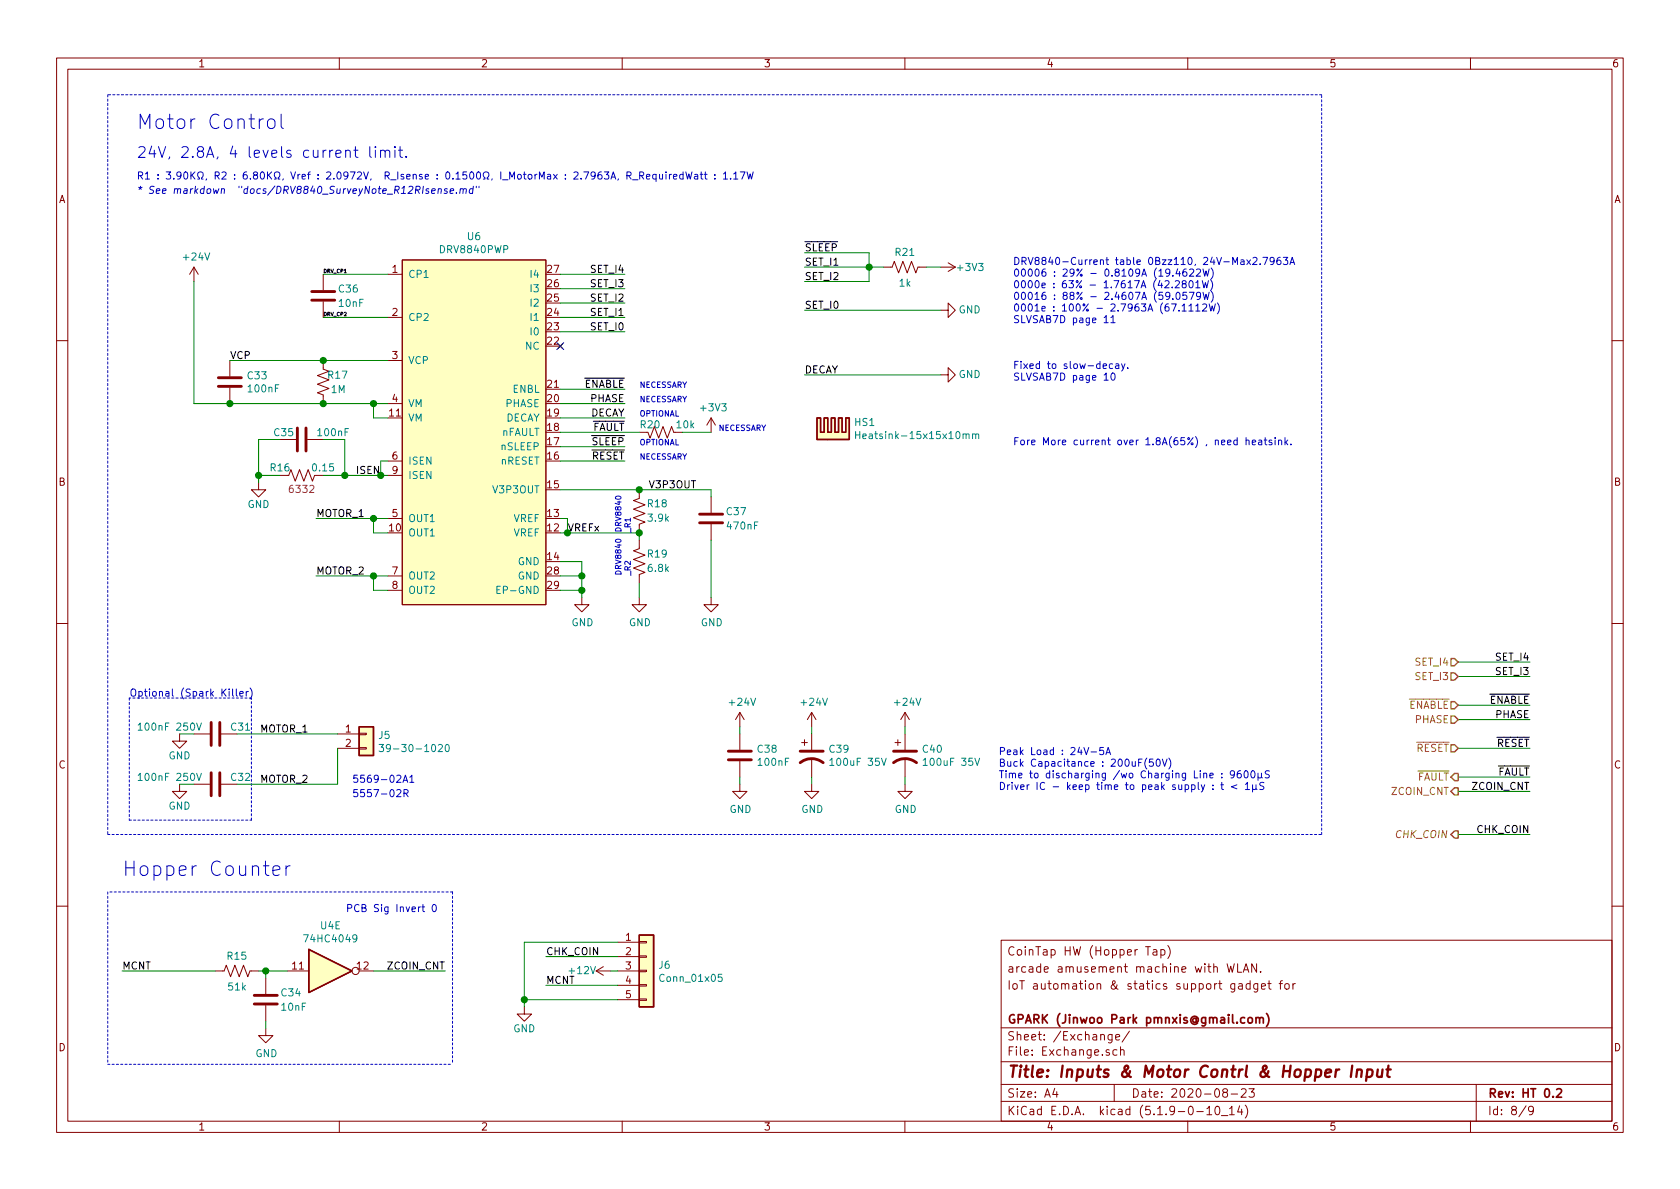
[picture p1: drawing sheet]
<svg xmlns="http://www.w3.org/2000/svg" width="297mm" height="210mm" viewBox="0 0 297 210" stroke-linecap="round" stroke-linejoin="round" font-family="sans-serif">
<g fill="none" stroke="#840000" stroke-width=".18">
<path d="M10 10.3h277v189.9h-277zM12 12.2h273v186.1h-273zM60 10.3v1.9M110 10.3v1.9M160 10.3v1.9M210 10.3v1.9M260 10.3v1.9M34.3 47.2l-.8 1.3M34.3 47.2v2.6M34.3 47.2l.8 1.3M57.1 48.5v2.8M57.1 53.3v2.8"/>
<path d="M68.6 48.5h2.5M68.6 56.1h2.5M71.1 46h25.4v60.9h-25.4zM156.2 47.2h1.5l.4-1 .8 2.1 .7-2.1 .8 2.1 .8-2.1 .7 2.1 .4-1.1h1.5M166.4 54.9h1.2v-1.3l1.3 1.3-1.3 1.2v-1.2M166.4 47.2h2.5M167.6 46.5l1.3 .7M168.9 47.2l-1.3 .8M10 60.2h2M40.6 63.7v2.8M40.6 68.6v2.8M54.4 77.7h2.7"/>
<path d="M57.1 63.7v1.6l1.1 .4-2.1 .7 2.1 .8-2.1 .7 2.1 .8-2.1 .8 1 .3v1.6M68.6 63.7h2.5M68.6 71.4h2.5M98.7 60.8l.7 .8M99.4 60.8l-.7 .8M113 76.4h1.6l.3 1.1 .8-2.1 .8 2.1 .7-2.1 .8 2.1 .7-2.1 .4 1h1.5M125.7 73.9l-.7 1.3M125.7 73.9v2.5M125.7 73.9l.8 1.3M166.4 66.3h1.2v-1.3l1.3 1.3-1.3 1.3v-1.3M285 60.2h2M45.7 85.3v1.3h1.3l-1.3 1.3-1.3-1.3h1.3"/>
<path d="M49.5 84.1h1.6l.3-1 .8 2 .8-2 .7 2 .8-2 .7 2 .4-1h1.5M68.6 91.7h2.5M68.6 81.5h2.5M68.6 84.1h2.5M113 95.5v1.5l-1 .4 2 .8-2 .7 2 .8-2 .8 2 .7-1 .4v1.5M113 86.6v1.5l-1 .4 2 .8-2 .7 2 .8-2 .8 2 .7-1 .4v1.5M125.7 87.9v2.8M125.7 92.7v2.8M10 110.3h2M68.6 101.8h2.5M68.6 104.4h2.5M102.9 105.7v1.2h1.2l-1.2 1.3-1.3-1.3h1.3"/>
<path d="M113 105.7v1.2h1.3l-1.3 1.3-1.2-1.3h1.2M125.7 105.7v1.2h1.3l-1.3 1.3-1.2-1.3h1.2M285 110.3h2M31.7 129.8v1.3h1.3l-1.3 1.2-1.2-1.2h1.2M31.7 138.7v1.2h1.3l-1.3 1.3-1.2-1.3h1.2M34.3 129.8h2.8M34.3 138.7h2.8M39.1 129.8h2.8M39.1 138.7h2.8M59.7 129.8h3.8M59.7 132.3h3.8M63.5 132.2h1.3v.3h-1.3z"/>
<path d="M63.5 129.7h1.3v.2h-1.3zM130.8 138.7v1.2h1.3l-1.3 1.3-1.3-1.3h1.3M130.8 126l-.8 1.2M130.8 126v2.5M130.8 129.8v2.8M130.8 134.6v2.8M130.8 126l.8 1.2M141.7 131.3h1M142.2 130.8v1M143.5 138.7v1.2h1.3l-1.3 1.3-1.3-1.3h1.3M143.5 126l-.8 1.2M143.5 126v2.5"/>
<path d="M143.5 129.8v2.8M143.5 134.1v3.3M143.5 126l.8 1.2M158.2 131.3h1.1M158.7 130.8v1M160 138.7v1.2h1.3l-1.3 1.3-1.3-1.3h1.3M160 126v2.5M160 129.8v2.8M160 134.1v3.3M160 126l-.7 1.2M160 126l.8 1.2M10 160.2h2"/>
<path d="M38.1 171.7h1.5l.4-1 .8 2 .7-2 .8 2 .8-2 .7 2 .4-1h1.5M47 173v2.8M47 177.8v2.8M50.8 171.7h3.8M63.5 171.7h2.5M92.7 178v1.3h1.3l-1.3 1.3-1.3-1.3h1.3M105.4 171.7h2.5M105.4 171.7l1.3 .8M106.7 170.9l-1.3 .8M109.2 166.6h3.8M109.2 169.2h3.8M109.2 171.7h3.8"/>
<path d="M109.2 174.2h3.8M109.2 176.8h3.8M113 176.7h1.3v.2h-1.3zM113 174.1h1.3v.3h-1.3zM113 169h1.3v.3h-1.3zM113 166.5h1.3v.2h-1.3zM113 171.6h1.3v.2h-1.3zM177 166.3h108v32h-108zM203.9 168h.6v.9M204.5 168.3h-.5a.29 .29 0 0 0-.2 .3 .29 .29 0 0 0 .2 .3l.5-.1M205.3 168l.4-.1 .3 .3-.1 .6-.2 .1-.4-.1M205.3 167.9v1.5"/>
<path d="M206.5 167.2a1.71 1.71 0 0 1 0 2.3M217 170.4l.3 1.5 .3-1 .3 1 .3-1.5M218.8 170.4v1.5h.7M219 174h.6l.1 .9M219.7 174.3l-.5 .1-.3 .2 .3 .3 .5-.1M219.8 171.9l.5-1.5 .5 1.5M220 171.5h.7M221 174l-.4-.1-.3 .3 .1 .6h.6M221 173.4v1.5M222.2 170.4v1.5l-.9-1.5v1.5M222.4 173.9v1.3l-.3 .2h-.4M222.4 174l-.5-.1-.2 .3v.6l.2 .1 .5-.1"/>
<path d="M222.9 171.8v.1M223 174.4l.7-.1v-.3l-.5-.1-.2 .2 .1 .7h.6M224.2 173.9h.5M224.4 173.4v1.3l.3 .2M226.2 173.9h.5M226.7 173.4l-.3 .1v.2v1.2M227.2 174.1l.3-.2 .4 .2v.7l-.2 .1-.5-.1zM228.6 173.9v1M229 173.9l-.3 .1-.1 .2M285 160.2h2M47 181.9v1.2h1.3l-1.3 1.3-1.3-1.3h1.3M60 198.3v1.9"/>
<path d="M110 198.3v1.9M160 198.3v1.9M177 194.8h108M177 191.8h108M177 187.8h108M177 181.8h108M186.5 192.5l-.4 1h1M186.8 193v1M196.6 182.9v1.2l-.3 .3-.3-.1M196.6 183l-.4-.1-.3 .3 .1 .6 .2 .1 .4-.1M197 191.8v3M197.3 183.4l.7-.1-.1-.3-.4-.1-.2 .2v.7h.6"/>
<path d="M197.5 185.7l-.4-.1-.3 .3v.6l.3 .1 .4-.1M198.1 185.7l.2-.1 .4 .1 .1 .9M198.1 185.1v1.5M199.7 182.3l-1.3 2M210 198.3v1.9M211.6 196.6h1.2M213.4 196.1l.4-.5v1.5M213.4 197.1h.8M215 195.8l.3-.2a.94 .94 0 0 1 0 1.5 .79 .79 0 0 1-.3-1.3zM216 197.3h1.1M216.5 193.2l-.3-.3 .1-.2a.48 .48 0 0 1 .6-.1l.1 .2-.1 .3-.6 .1a.48 .48 0 0 0 0 .7l.2 .1 .5-.1v-.4l-.2-.3M217.4 196.1l.4-.5v1.5"/>
<path d="M217.4 197.1h.8M217.7 193.5h1.1M219.2 195.5l-.4 1.1h.9M219.5 192.7l.2-.2h.3l.3 .2v.3v.2l-.9 .8h.9M219.5 196.1v1M220.2 195.4a1.71 1.71 0 0 1 0 2.3M220.8 192.5h1l-.5 .6 .4 .1v.7l-.2 .1-.7-.1M260 198.3v1.9M261 191.8v6.5M269.8 195.5l-1.2 2M271.1 196.3l-.3 .3-.4-.1-.1-.2v-.4l.1-.2 .4-.1 .2 .2a1.19 1.19 0 0 1-.2 1.2l-.4 .1"/>
<circle cx="62.9" cy="171.7" r=".63"/>
</g>
<path d="M222.1 179.9v1M223.9 179.2a1.71 1.71 0 0 1 0 2.3M220.7 180.1l.2-.2 .5 .2v.7l-.2 .1-.5-.1zM222.1 180.1l.2-.2 .4 .1v.9M222.7 180.1a.36 .36 0 0 1 .3-.2 .36 .36 0 0 1 .4 .2v.8M275.2 192.7l.3-.2h.3l.3 .5-.9 1h.9" fill="none" stroke="#840000" stroke-width=".3"/>
<path d="M236.8 189.1a.54 .54 0 0 0-.6 .4M239.1 188.4l-.3 2M240 189.3a.5 .5 0 0 1 .8 .1l-.1 1M240 189.1l-.2 1.3M241.8 189.2h.7l.2 .3-.1 .6a.66 .66 0 0 1-1 .2M241.8 189.1l-.3 2M243.6 189.1l-.1 1.2a.59 .59 0 0 0 .8 0M244.4 189.1l-.1 1.3M245.1 189.1h.8M245.5 188.4l-.2 1.8 .1 .1 .3 .1" fill="none" stroke="#840000" stroke-width=".41"/>
<g fill="none" stroke="#840000" stroke-width=".51">
<path d="M55.1 53.1h4.1M55.1 51.6h4.1M38.6 68.3h4.1M38.6 66.8h4.1M52.6 75.7v4.1M54.1 75.7v4.1M123.7 92.5h4.1M123.7 90.9h4.1M37.3 127.8v4M37.3 136.6v4.1M38.9 127.8v4M38.9 136.6v4.1"/>
<path d="M128.8 132.8h4M128.8 134.4h4M141.5 134.9a3.3 3.3 0 0 1 4 0M141.5 132.8h4M158 134.9a3.3 3.3 0 0 1 4.1 0M158 132.8h4.1M45 177.5h4M45 176h4"/>
</g>
<g fill="none" stroke="#008484" stroke-width=".18">
<path d="M151.3 76.3v1.3M151.3 76.9h.7M152 76.3v1.3M170.8 76.9l.2-.2 .3 .1v.8M172 76.9l.1-.2 .3 .1 .1 .8M172 76.7v.9M172.5 76.9l.2-.2 .3 .1 .1 .8M87.9 104.3h.4M88.5 103.7h-.6v1.2h.6M24.4 128.2l.4-.3v1.2M24.4 137.1l.4-.4v1.3M24.4 129.1h.7"/>
<path d="M24.4 138h.7M34.8 127.9l.4 1.2 .4-1.2M34.8 136.7l.4 1.3 .4-1.3M67 131.6h.8l-.4 .5 .4 .2v.5l-.2 .1-.6-.1M78.8 131.8l.2-.2a.69 .69 0 0 1 .4 .7 .69 .69 0 0 1-.4 .6l-.2-.2-.1-.3zM146.7 134.4l.4-.3v1.3M146.7 135.4h.7M155.9 134.1l.4 1.3 .4-1.3M163.2 134.4l.4-.3v1.3M163.2 135.4h.8M172.4 134.1l.4 1.3 .4-1.3M127.6 172.3h-.6v.6l.2-.1h.4v.6l-.1 .2-.5-.2"/>
</g>
<g fill="#ffffc2" stroke="#ffffc2" stroke-width=".18">
<path d="M113 165.3h2.6v12.7h-2.6z"/>
<path d="M144.4 73.9h.7v2.5h.6v-2.5h.7v2.5h.6l-.6 1.3h-2z"/>
<path d="M147 73.9h.6v2.5h.7v-2.5h.6v2.5h.6v-2.5h.7v3.8h-3.8l.6-1.3z"/>
<path d="M63.5 128.5h2.5v5.1h-2.5z"/>
<path d="M71.1 46h25.4v60.9h-25.4z"/>
<path d="M54.6 167.9l7.6 3.8-7.6 3.8z"/>
</g>
<path d="M144.4 73.9h.7v2.5h.6v-2.5h.7v2.5h.6v-2.5h.6v2.5h.7v-2.5h.6v2.5h.6v-2.5h.7v3.8h-5.8zM63.5 128.5h2.5v5.1h-2.5zM54.6 167.9l7.6 3.8-7.6 3.8zM113 165.3h2.6v12.7h-2.6z" fill="none" stroke="#840000" stroke-width=".25"/>
<path d="M19 16.8v130.8M233.7 16.8h-214.7M22.9 123.4v21.6M44.4 123.4h-21.5M19 147.6h214.7M19 157.7v30.5M22.9 145h21.5M44.4 145v-21.6M80 157.7h-61M80 157.7v30.5M233.7 147.6v-130.8M19 188.2h61" fill="none" stroke="#0000c2" stroke-width=".18" stroke-dasharray=".4 .4"/>
<g fill="none" stroke="#008400" stroke-width=".18">
<path d="M34.3 49.8v21.6h34.3M57.1 56.1h11.5M57.1 48.5h11.5M99.1 56.1h11.4M99.1 48.5h11.4M99.1 58.7h11.4M99.1 53.6h11.4M99.1 51h11.4M142.2 44.7h11.5v5.1h-11.5M142.2 54.9h24.2M142.2 47.2h14M163.8 47.2h2.6"/>
<path d="M40.6 63.7h28M49.5 77.7h-3.8v7.6M57.1 77.7h3.9v6.4M66 71.4v2.5h2.6M99.1 73.9h11.4M99.1 71.4h11.4M99.1 76.4h13.9M99.1 68.8h11.4M99.1 79h11.4M120.6 76.4h5.1M142.2 66.3h24.2M45.7 84.1h3.8"/>
<path d="M55.9 91.7h12.7M57.1 84.1h11.5M66 91.7v2.5h2.6M68.6 81.5h-1.3v2.6M99.1 81.5h11.4M99.1 91.7h1.2v2.5M99.1 94.2h13.9v1.3M99.1 86.6h26.6v1.3M99.1 99.3h3.8v6.4M125.7 95.5v10.2M55.9 101.8h12.7M66 101.8v2.6h2.6"/>
<path d="M99.1 101.8h3.8M99.1 104.4h3.8M113 103.1v2.6M257.8 119.6h12.7M257.8 117.1h12.7M41.9 129.8h17.8M59.7 132.3v6.4h-17.8M130.8 128.5v1.3M130.8 137.4v1.3M143.5 128.5v1.3M143.5 137.4v1.3M160 128.5v1.3"/>
<path d="M160 137.4v1.3M257.8 124.7h12.7M257.8 137.4h12.7M257.8 139.9h12.7M257.8 127.2h12.7M257.8 132.3h12.7M257.8 147.6h12.7M21.6 171.7h16.5M45.7 171.7h5.1M47 171.7v1.3M66 171.7h12.7M92.7 176.8h16.5"/>
<path d="M96.5 169.2h12.7M96.5 174.2h12.7M107.9 171.7h1.3M109.2 166.6h-16.5v11.4M47 180.6v1.3"/>
</g>
<path d="M256.5 119h.7l.6 .6-.6 .7h-.7zM256.5 116.5h.7l.6 .6-.6 .6h-.7zM256.5 131.7h.7l.6 .6-.6 .7h-.7zM256.5 124.1h.7l.6 .6-.6 .6h-.7zM256.5 126.6h.7l.6 .6-.6 .7h-.7zM257.2 139.3h.6v1.3h-.6l-.7-.7zM257.2 136.8h.6v1.2h-.6l-.7-.6zM257.2 146.9h.6v1.3h-.6l-.7-.6z" fill="none" stroke="#848400" stroke-width=".25"/>
<g fill="none" stroke="#0000c2" stroke-width=".18">
<path d="M47.4 21.3a.67 .67 0 0 1 .7-.3 .67 .67 0 0 1 .5 .5v.7a.68 .68 0 0 1-.6 .6 .68 .68 0 0 1-.7-.6v-.7zM49.7 20.2v2.1l.1 .3 .3 .1M62.6 26.6h.7M62.8 25.9v1.7l.1 .1 .4 .1M65.4 25.9v1.7l.3 .2M66.4 25.9l-.1 .1h.2l-.1-.1v.2M66.4 26.6v1.2M67.3 26.7a.47 .47 0 0 1 .8 .1v1M67.3 26.6v1.2M68.1 26.8a.45 .45 0 0 1 .7-.1l.1 1.1M69.8 25.9l-.1 .1h.2l-.1-.1v.2M69.8 26.6v1.2"/>
<path d="M70.5 26.6h.7M70.7 25.9v1.7l.1 .1 .4 .1M71.8 27.7h.1l-.1 .1-.1-.1h.1v.1M76.3 33.8l.6-.1v-.3h-.5l-.1 .6 .2 .2h.3M77.5 33.5l.2-.1h.3v.8M77.5 33.4l-.1 .8M79.1 33.4h-.3l-.2 .1v.2l.4 .2v.3h-.5M79.6 33.8l.6-.1v-.3h-.5l-.1 .6 .1 .2h.4M80.7 34.1v.1M81.4 33.5l.2-.1h.3l-.1 .8M81.4 33.4l-.1 .8M81.9 33.5l.2-.1h.3v.8"/>
<path d="M83.6 33.4h-.5l-.1 .6 .2 .2h.3M83.7 32.9l-.2 1.3M84.2 32.9v.3M84.7 32.9v.3M110.8 31.1l.7-.1v-.5l-.7-.1v1.3M111.2 31.1l.4 .6M111.8 31.8h1M113.1 31.1l.7-.1v-.5l-.2-.1h-.5v1.3M113.4 31.1l.4 .6M114.3 31.2l.6-.1v-.2l-.4-.1-.2 .2 .1 .6h.5M116 30.9l-.4-.1-.2 .3 .1 .5h.5M116 30.8v1.3"/>
<path d="M116.6 30.8l.1 .8 .3 .1 .1-.2M117.1 30.8v.9M117.8 30.4v.1M117.8 30.8v.9M118.4 30.8v.9M118.7 30.8l-.2 .1-.1 .2M119.1 31.2l.6-.1-.1-.2-.3-.1-.2 .2 .1 .6h.4M120.8 30.9l-.4-.1-.2 .3 .1 .5h.5M120.8 30.4v1.3M121.3 30.4l.3 1.3 .2-.9 .2 .9 .4-1.3M122.8 30.9h.5l.1 .8M123.4 31.1l-.4 .1-.2 .2v.2h.6"/>
<path d="M123.8 30.8h.5M124 30.4v1.1l.3 .2M124.5 30.8h.5M124.7 30.4v1.1l.3 .2M126.4 31.5v.2M126.4 30.9v.1M127.9 30.8l.4-.4v1.3M127.9 31.7h.7M129.2 31.5v.2M129.7 30.8l.4-.4v1.3M129.7 31.7h.8M130.9 30.4h.8l-.5 1.3"/>
<path d="M132.1 30.4l.3 1.3 .2-.9 .3 .9 .3-1.3M195.2 56.2l.4-.4v1.3M195.2 57.1h.7M196.4 56.2l.4-.4v1.3M196.4 57.1h.8M207.4 48.7v.1M207.4 52.8v.2M207.8 49.8l.5-.2 .2 .4-.8 .9h.8M208.1 51.8l.1-.1a.69 .69 0 0 1 .5 .6 .69 .69 0 0 1-.5 .7l-.2-.3-.1-.2zM208.2 47.5l-.3 .9h.8M208.5 54.9v.1M208.5 48v.8"/>
<path d="M209 54.1l.4-.4v1.3M209 55h.7M209.2 50.2l-.1-.1v-.3l.1-.2 .4 .1 .1 .4-.6 .1-.1 .2v.3l.2 .2 .4-.1 .1-.1v-.4l-.2-.1M209.7 47.6h-.2a.79 .79 0 0 0-.1 1.2l.4-.1v-.5l-.4-.1-.3 .2M209.8 51.7h-.6l-.1 .6 .2-.1 .5 .1v.5l-.2 .2-.5-.2M210.2 54.1l.4-.4v1.3M210.2 55h.7M210.3 51.7h.8l-.5 1.3M210.3 47.7l.5-.1 .3 .3-.8 .9h.8M210.3 49.8l.2-.2a.67 .67 0 0 1 .5 .7 .67 .67 0 0 1-.5 .6l-.3-.5zM211.4 50l.4-.4v1.3M211.4 54.1l.4-.4v1.3"/>
<path d="M211.4 50.9h.8M211.4 55h.8M211.6 47.7l.4-.1 .3 .3-.1 .2-.7 .7h.8M212.3 52.2l-.3 .3-.3-.1-.1-.2v-.4l.2-.1h.2l.3 .2a.97 .97 0 0 1-.3 1l-.3 .1M212.6 49.6l.3 1.3 .2-.9 .3 .9 .3-1.3M212.6 53.9l.5-.2 .3 .4-.1 .2-.7 .7h.8M212.7 47.6l.3 1.2 .2-.9 .3 .9 .3-1.2M212.7 51.7l.3 1.3 .2-1 .3 1 .3-1.3M213.8 53.7l.3 1.3 .2-.9 .3 .9 .3-1.3M214 49.4a1.4 1.4 0 0 1 0 2M214.1 47.4a1.47 1.47 0 0 1 0 1.9M214.1 51.5a1.47 1.47 0 0 1 0 1.9"/>
<path d="M215.2 53.6a1.47 1.47 0 0 1 0 1.9M220.4 45.9l.7 .9M221.1 45.9l-.7 .9M221.5 45.6l.5-.1 .2 .4v.2l-.7 .7h.7M222.8 46.7v.1M223.3 45.5h.8l-.5 1.3M225.3 46.1l-.3 .2-.3-.1-.1-.1v-.5l.2-.1h.2l.3 .3a.97 .97 0 0 1-.3 .9l-.3 .1M226.4 45.5h-.3a.79 .79 0 0 0-.1 1.3l.4-.1 .1-.5-.3-.2h-.2l-.2 .2M226.9 45.5h.8l-.4 .5 .3 .1v.6l-.5 .1-.2-.1M228.1 46.8l.4-1.3 .4 1.3M228.2 46.4h.6M195 64.7l.7-.1-.1-.2-.4-.1-.2 .2 .1 .6h.5"/>
<path d="M195.2 67.2h.7M196.5 66.1l.2-.1a.67 .67 0 0 1 .5 .6 .67 .67 0 0 1-.5 .6l-.3-.5zM196.7 64.4l-.3-.1-.3 .3 .1 .5h.5M197.3 64.4h.5v.8M197.8 64.6l-.4 .1-.2 .2 .1 .2h.5M198.3 64.3l.3 .9M198.9 64.3l-.4 1.2-.2 .1M199.4 65v.2M220.3 77.9l.2-.1 .3 .1 .1 .8M220.3 77.4v1.3M221.4 78.2l.6-.1-.1-.2-.3-.1-.2 .2 .1 .6h.4M222.6 77.9h.4l.1 .8"/>
<path d="M223.1 78.1l-.4 .1-.2 .2 .1 .2h.5M223.5 77.8h.5M223.7 77.4v1.1l.3 .2M224.9 77.9l-.3-.1-.2 .2v.2l.5 .1v.3h-.5M225.5 77.4v.1M225.5 77.8v.9M226.1 77.9l.1-.1 .3 .1 .1 .8M226.1 77.8v.9M227.2 77.4v1.3M227.3 78.2l.4 .5M227.7 77.8l-.5 .5M228.2 78.5v.2"/>
<path d="M108.9 95.4a.49 .49 0 0 1 .5-.1 .49 .49 0 0 1 .4 .5 .6 .6 0 0 1-1-.2zM108.9 87.8a.49 .49 0 0 1 .5-.1 .49 .49 0 0 1 .4 .5 .6 .6 0 0 1-1-.2zM41.1 121.8v1.1l.2 .2M41.8 121.8v1.1l.2 .2M42.4 122.7l.6-.1v-.3h-.4l-.2 .1 .1 .7h.5M43.5 122.3v.8M43.9 122.3l-.4 .2M44.2 121.7a1.47 1.47 0 0 1 0 1.9M70.2 139.7l.4-.1 .3 .4-.8 .9h.8M71.2 138.3l.5-1.2 .4 1.2M71.4 138h.6M72.5 137.4l.3-.3v1.2"/>
<path d="M72.5 138.3h.7M192.9 133h1M195.1 132.2h-.6l-.1 .6 .2-.1h.4l.1 .6-.2 .1-.5-.1M195.5 133.4l.4-1.2 .5 1.2M195.7 133.1h.5M202.8 134.1a1.47 1.47 0 0 0 0 1.9M203.9 134.2h-.6l-.1 .6 .5-.1 .2 .3v.3l-.2 .2-.5-.1M204.5 134.4l.2-.2a.69 .69 0 0 1 .4 .7 .69 .69 0 0 1-.4 .6l-.2-.2-.1-.3zM205.5 134.2l.4 1.3 .4-1.3M206.7 134.1a1.47 1.47 0 0 1 0 1.9M211.9 138.3v1.1l.1 .2M212.4 138.8l.3 .8"/>
<path d="M213 138.8l-.4 1.1-.2 .1M213.9 137.1l.6-.1v-.2l-.4-.1-.2 .2 .1 .6h.5M214.5 139.5v.1M214.5 138.8v.2M215.8 138.8h.5M216 137.4v.2M216 136.8v.1M216 138.3v1.1l.3 .2M218.3 136.8l-.3 .3-.3-.1-.2-.2v-.3l.3-.2h.2l.3 .2a.88 .88 0 0 1-.3 1l-.3 .1M218.7 138.8l-1 .3 1 .4M219.4 136.3l-.5 .1-.2 .4 .1 .6 .2 .2 .4-.1 .1-.2-.1-.5h-.4l-.3 .2M220.1 136.4l.2-.1a.69 .69 0 0 1 .4 .6 .69 .69 0 0 1-.4 .7l-.2-.2-.1-.3z"/>
<path d="M220.2 138.7l.3-.4v1.3M220.2 139.6h.7M221.3 136.4l.2-.1a.67 .67 0 0 1 .4 .6 .67 .67 0 0 1-.4 .7l-.3-.5zM221.5 138.8v1.2M222.1 139.4l.1 .2M222.1 138.8l-.1 .8h-.4l-.1-.2M222.4 136.7v1.3M223 137.4l.2 .2M223 136.7v.8l-.4 .1-.2-.2M223.5 138.4l-.5-.1-.2 .2-.1 .2 .2 .2 .4 .2 .2 .3-.3 .2h-.5M224.4 136.4l-.4-.1-.2 .1-.1 .2 .1 .2 .5 .2 .1 .3-.2 .3-.5-.1M48.3 153.9l1.2-.2-.1-.5-.8-.1-.3 .4v.9l.1 .3 .2 .1 .8-.1"/>
<path d="M50.6 153.1v1.7M51.3 153.1a.64 .64 0 0 0-.7 .5M71.4 140.3l.6-.1 .2-.2-.1-.3-.2-.1h-.5v1.3M71.7 140.3l.5 .6M61.5 160.6l.7-.1v-.4l-.7-.2v1.3M63.5 160.1a.6 .6 0 0 0-.9 .4 .6 .6 0 0 0 .6 .7l.3-.1"/>
</g>
<g fill="#008400" stroke="#008400" stroke-width=".25">
<circle cx="66" cy="101.8" r=".51"/>
<circle cx="66" cy="91.7" r=".51"/>
<circle cx="113" cy="86.6" r=".51"/>
<circle cx="47" cy="171.7" r=".51"/>
<circle cx="113" cy="94.2" r=".51"/>
<circle cx="102.9" cy="101.8" r=".51"/>
<circle cx="57.2" cy="71.4" r=".51"/>
<circle cx="57.2" cy="63.7" r=".51"/>
<circle cx="66" cy="71.4" r=".51"/>
<circle cx="92.7" cy="176.8" r=".51"/>
<circle cx="102.9" cy="104.4" r=".51"/>
<circle cx="67.3" cy="84.1" r=".51"/>
<circle cx="100.3" cy="94.2" r=".51"/>
<circle cx="45.7" cy="84.1" r=".51"/>
<circle cx="153.7" cy="47.2" r=".51"/>
<circle cx="61" cy="84.1" r=".51"/>
<circle cx="40.6" cy="71.4" r=".51"/>
</g>
<path d="M98.5 60.6l1.2 1.2M99.7 60.6l-1.2 1.2" fill="none" stroke="#000084" stroke-width=".18"/>
<g font-size="3.5" fill="#0000c2">
<text x="24.1" y="22.9">Motor Control</text>
<text x="21.6" y="154.9">Hopper Counter</text>
</g>
<text font-size="2.8" fill="#840000" x="178" y="190.5">Title: Inputs &amp; Motor Contrl &amp; Hopper Input</text>
<text font-size="2.7" fill="#0000c2" x="24.1" y="27.9">24V, 2.8A, 4 levels current limit.</text>
<g font-size="2.1" fill="#840000">
<text x="178" y="172">arcade amusement machine with WLAN.</text>
<text x="178" y="169">CoinTap HW (Hopper Tap)</text>
<text x="178" y="175">IoT automation &amp; statics support gadget for</text>
<text x="178" y="184">Sheet: /Exchange/</text>
<text x="178" y="181">GPARK (Jinwoo Park pmnxis@gmail.com)</text>
<text x="178" y="186.7">File: Exchange.sch</text>
<text x="178" y="197.2">KiCad E.D.A. kicad (5.1.9-0-10_14)</text>
<text x="178" y="194.1">Size: A4</text>
<text x="200" y="194.1">Date: 2020-08-23</text>
<text x="263" y="194.1">Rev: HT 0.2</text>
<text x="263" y="197.2">Id: 8/9</text>
</g>
<g font-size="1.8" fill="#840000">
<text x="35" y="11.9">1</text>
<text x="85" y="11.9">2</text>
<text x="135" y="11.9">3</text>
<text x="185" y="11.9">4</text>
<text x="235" y="11.9">5</text>
<text x="285" y="11.9">6</text>
<text x="10.4" y="35.9">A</text>
<text x="285.4" y="35.9">A</text>
<text x="69.4" y="48.3">1</text>
<text x="96.8" y="53.3">25</text>
<text x="96.8" y="50.8">26</text>
<text x="96.8" y="48.3">27</text>
<text x="69.4" y="55.9">2</text>
<text x="96.8" y="58.4">23</text>
<text x="96.8" y="55.9">24</text>
<text x="69.4" y="63.5">3</text>
<text x="96.8" y="61">22</text>
<text x="69.4" y="71.1">4</text>
<text x="96.8" y="71.1">20</text>
<text x="96.8" y="68.6">21</text>
<text x="68.9" y="73.7">11</text>
<text x="96.8" y="76.2">18</text>
<text x="96.8" y="73.7">19</text>
<text x="69.4" y="81.3">6</text>
<text x="69.4" y="83.8">9</text>
<text x="96.8" y="81.3">16</text>
<text x="96.8" y="78.7">17</text>
<text x="10.4" y="85.9">B</text>
<text x="96.8" y="86.4">15</text>
<text x="285.4" y="85.9">B</text>
<text x="68.9" y="94">10</text>
<text x="69.4" y="91.4">5</text>
<text x="96.8" y="94">12</text>
<text x="96.8" y="91.4">13</text>
<text x="69.4" y="101.6">7</text>
<text x="96.8" y="99.1">14</text>
<text x="96.8" y="101.6">28</text>
<text x="69.4" y="104.1">8</text>
<text x="96.8" y="104.1">29</text>
<text x="61.1" y="129.5">1</text>
<text x="10.4" y="135.9">C</text>
<text x="61.1" y="132.1">2</text>
<text x="285.4" y="135.9">C</text>
<text x="110.6" y="166.4">1</text>
<text x="51.7" y="171.4">11</text>
<text x="63.2" y="171.4">12</text>
<text x="110.6" y="168.9">2</text>
<text x="110.6" y="171.4">3</text>
<text x="110.6" y="174">4</text>
<text x="110.6" y="176.5">5</text>
<text x="10.4" y="185.9">D</text>
<text x="285.4" y="185.9">D</text>
<text x="35" y="199.9">1</text>
<text x="85" y="199.9">2</text>
<text x="135" y="199.9">3</text>
<text x="185" y="199.9">4</text>
<text x="235" y="199.9">5</text>
<text x="285" y="199.9">6</text>
</g>
<g font-size="1.8" fill="#0000c2">
<text x="24.1" y="34.3">* See markdown &quot;docs/DRV8840_SurveyNote_R12RIsense.md&quot;</text>
<text x="24.1" y="31.7">R1 : 3.90K, R2 : 6.80K, Vref : 2.0972V, R_Isense : 0.1500, I_MotorMax : 2.7963A, R_RequiredWatt : 1.17W</text>
<text x="179.1" y="46.9">DRV8840-Current table 0Bzz110, 24V-Max2.7963A</text>
<text x="179.1" y="48.9">00006 : 29% - 0.8109A (19.4622W)</text>
<text x="179.1" y="51">0000e : 63% - 1.7617A (42.2801W)</text>
<text x="179.1" y="53">00016 : 88% - 2.4607A (59.0579W)</text>
<text x="179.1" y="55.1">0001e : 100% - 2.7963A (67.1112W)</text>
<text x="179.1" y="57.1">SLVSAB7D page 11</text>
<text x="179.1" y="65.2">Fixed to slow-decay.</text>
<text x="179.1" y="67.3">SLVSAB7D page 10</text>
<text x="179.1" y="78.7">Fore More current over 1.8A(65%) , need heatsink.</text>
<text x="22.9" y="123.2">Optional (Spark Killer)</text>
<text x="176.5" y="133.5">Peak Load : 24V-5A</text>
<text x="176.5" y="135.6">Buck Capacitance : 200uF(50V)</text>
<text x="176.5" y="137.6">Time to discharging /wo Charging Line : 9600S</text>
<text x="62.2" y="141">5557-02R</text>
<text x="62.2" y="138.4">5569-02A1</text>
<text x="176.5" y="139.7">Driver IC - keep time to peak supply : t &lt; 1S</text>
<text x="63.7" y="161.3">PCB Sig Invert 0</text>
</g>
<g font-size="1.8" fill="#008484">
<text x="32.6" y="46.1">+24V</text>
<text x="78" y="44.8">DRV8840PWP</text>
<text x="82.7" y="42.5">U6</text>
<text x="158.4" y="45.3">R21</text>
<text x="169.4" y="47.9">+3V3</text>
<text x="60" y="51.7">C36</text>
<text x="72.1" y="49.1">CP1</text>
<text x="94" y="51.7">I3</text>
<text x="94" y="49.1">I4</text>
<text x="159.1" y="50.7">1k</text>
<text x="60" y="54.3">10nF</text>
<text x="72.1" y="56.8">CP2</text>
<text x="94" y="59.3">I0</text>
<text x="94" y="56.8">I1</text>
<text x="94" y="54.2">I2</text>
<text x="169.5" y="55.4">GND</text>
<text x="72.1" y="64.4">VCP</text>
<text x="92.9" y="61.8">NC</text>
<text x="43.8" y="67.1">C33</text>
<text x="44" y="69.4">100nF</text>
<text x="58.1" y="67">R17</text>
<text x="58.6" y="69.5">1M</text>
<text x="90.7" y="69.5">ENBL</text>
<text x="169.5" y="66.8">GND</text>
<text x="48.5" y="77.1">C35</text>
<text x="56.3" y="77.1">100nF</text>
<text x="72.1" y="74.5">VM</text>
<text x="72.1" y="72">VM</text>
<text x="88.6" y="77.1">nFAULT</text>
<text x="89.3" y="74.5">DECAY</text>
<text x="89.4" y="72">PHASE</text>
<text x="113.3" y="75.7">R20</text>
<text x="119.7" y="75.7">10k</text>
<text x="124" y="72.7">+3V3</text>
<text x="151.2" y="75.3">HS1</text>
<text x="152.7" y="77.6">Heatsink-15x15x10mm</text>
<text x="47.9" y="83.4">R16</text>
<text x="55.4" y="83.4">0.15</text>
<text x="72.1" y="82.2">ISEN</text>
<text x="88.5" y="82.2">nRESET</text>
<text x="88.6" y="79.6">nSLEEP</text>
<text x="43.8" y="89.8">GND</text>
<text x="72.1" y="84.7">ISEN</text>
<text x="87.5" y="87.2">V3P3OUT</text>
<text x="114.6" y="89.7">R18</text>
<text x="72.1" y="94.9">OUT1</text>
<text x="72.1" y="92.3">OUT1</text>
<text x="90.8" y="94.9">VREF</text>
<text x="90.8" y="92.3">VREF</text>
<text x="114.7" y="92.2">3.9k</text>
<text x="128.5" y="91.1">C37</text>
<text x="128.7" y="93.6">470nF</text>
<text x="91.6" y="99.9">GND</text>
<text x="114.6" y="98.6">R19</text>
<text x="114.7" y="101.1">6.8k</text>
<text x="72.1" y="102.5">OUT2</text>
<text x="72.1" y="105">OUT2</text>
<text x="88.6" y="105">EP-GND</text>
<text x="91.6" y="102.5">GND</text>
<text x="101" y="110.7">GND</text>
<text x="111.2" y="110.7">GND</text>
<text x="123.9" y="110.7">GND</text>
<text x="129.1" y="124.8">+24V</text>
<text x="141.8" y="124.8">+24V</text>
<text x="158.3" y="124.8">+24V</text>
<text x="40.9" y="129.2">C31</text>
<text x="67" y="130.7">J5</text>
<text x="29.8" y="134.3">GND</text>
<text x="68.8" y="133">39-30-1020</text>
<text x="134" y="133.1">C38</text>
<text x="134.2" y="135.4">100nF</text>
<text x="146.7" y="133.1">C39</text>
<text x="147.3" y="135.4">100uF 35V</text>
<text x="163.2" y="133.1">C40</text>
<text x="163.8" y="135.4">100uF 35V</text>
<text x="29.8" y="143.2">GND</text>
<text x="40.9" y="138.1">C32</text>
<text x="129" y="143.8">GND</text>
<text x="141.7" y="143.8">GND</text>
<text x="158.2" y="143.8">GND</text>
<text x="54.2" y="166.6">74HC4049</text>
<text x="56.7" y="164.3">U4E</text>
<text x="40.3" y="169.7">R15</text>
<text x="116.5" y="171.3">J6</text>
<text x="117" y="173.6">Conn_01x05</text>
<text x="40.4" y="175.2">51k</text>
<text x="49.8" y="176.2">C34</text>
<text x="49.9" y="178.7">10nF</text>
<text x="90.8" y="182.5">GND</text>
<text x="45.2" y="186.9">GND</text>
</g>
<g font-size="1.8">
<text x="142.2" y="47">SET_I1</text>
<text x="142.2" y="44.4">SLEEP</text>
<text x="104.6" y="48.3">SET_I4</text>
<text x="104.6" y="50.8">SET_I3</text>
<text x="104.6" y="53.3">SET_I2</text>
<text x="142.2" y="49.5">SET_I2</text>
<text x="104.6" y="55.9">SET_I1</text>
<text x="104.6" y="58.4">SET_I0</text>
<text x="142.2" y="54.6">SET_I0</text>
<text x="40.6" y="63.5">VCP</text>
<text x="103.2" y="68.6">ENABLE</text>
<text x="104.4" y="71.1">PHASE</text>
<text x="142.2" y="66">DECAY</text>
<text x="104.3" y="73.7">DECAY</text>
<text x="104.7" y="76.2">FAULT</text>
<text x="63.2" y="83.8">ISEN</text>
<text x="104.6" y="81.3">RESET</text>
<text x="104.7" y="78.7">SLEEP</text>
<text x="115.1" y="86.4">V3P3OUT</text>
<text x="55.9" y="91.4">MOTOR_1</text>
<text x="100.3" y="94">VREFx</text>
<text x="55.9" y="101.6">MOTOR_2</text>
<text x="264.6" y="119.4">SET_I3</text>
<text x="264.6" y="116.8">SET_I4</text>
<text x="263.2" y="124.5">ENABLE</text>
<text x="46.1" y="129.5">MOTOR_1</text>
<text x="264.4" y="127">PHASE</text>
<text x="264.6" y="132.1">RESET</text>
<text x="264.7" y="137.2">FAULT</text>
<text x="46.1" y="138.4">MOTOR_2</text>
<text x="260.4" y="139.7">ZCOIN_CNT</text>
<text x="261.3" y="147.3">CHK_COIN</text>
<text x="21.6" y="171.4">MCNT</text>
<text x="68.6" y="171.4">ZCOIN_CNT</text>
<text x="96.5" y="174">MCNT</text>
<text x="96.5" y="168.9">CHK_COIN</text>
<text x="100.8" y="172.3">+12V</text>
</g>
<text font-size="1.8" fill="#840084" x="51.4" y="87.2">6332</text>
<g font-size="1.8" fill="#848400">
<text x="250.4" y="117.7">SET_I4</text>
<text x="249" y="125.3">ENABLE</text>
<text x="250.4" y="120.3">SET_I3</text>
<text x="250.2" y="127.9">PHASE</text>
<text x="250.4" y="133">RESET</text>
<text x="246.2" y="140.6">ZCOIN_CNT</text>
<text x="250.5" y="138">FAULT</text>
<text x="247" y="148.2">CHK_COIN</text>
</g>
<g font-size="1.8" fill="#008400">
<text x="25.1" y="129.2">100nF 250V</text>
<text x="25.1" y="138.1">100nF 250V</text>
</g>
<g font-size="1.4" fill="#0000c2">
<text x="113" y="68.6">NECESSARY</text>
<text x="113" y="71.1">NECESSARY</text>
<text x="113" y="73.7">OPTIONAL</text>
<text x="127" y="76.2">NECESSARY</text>
<text x="113" y="78.7">OPTIONAL</text>
<text x="113" y="81.3">NECESSARY</text>
<text x="109.9" y="94.2" transform="rotate(-90 109.9 94.2)">DRV8840</text>
<text x="111.5" y="94.2" transform="rotate(-90 111.5 94.2)">_R1</text>
<text x="109.9" y="101.8" transform="rotate(-90 109.9 101.8)">DRV8840</text>
<text x="111.5" y="101.8" transform="rotate(-90 111.5 101.8)">_R2</text>
</g>
<g font-size=".9">
<text x="57.1" y="48.3">DRV_CP1</text>
<text x="57.1" y="55.9">DRV_CP2</text>
</g>
</svg>
